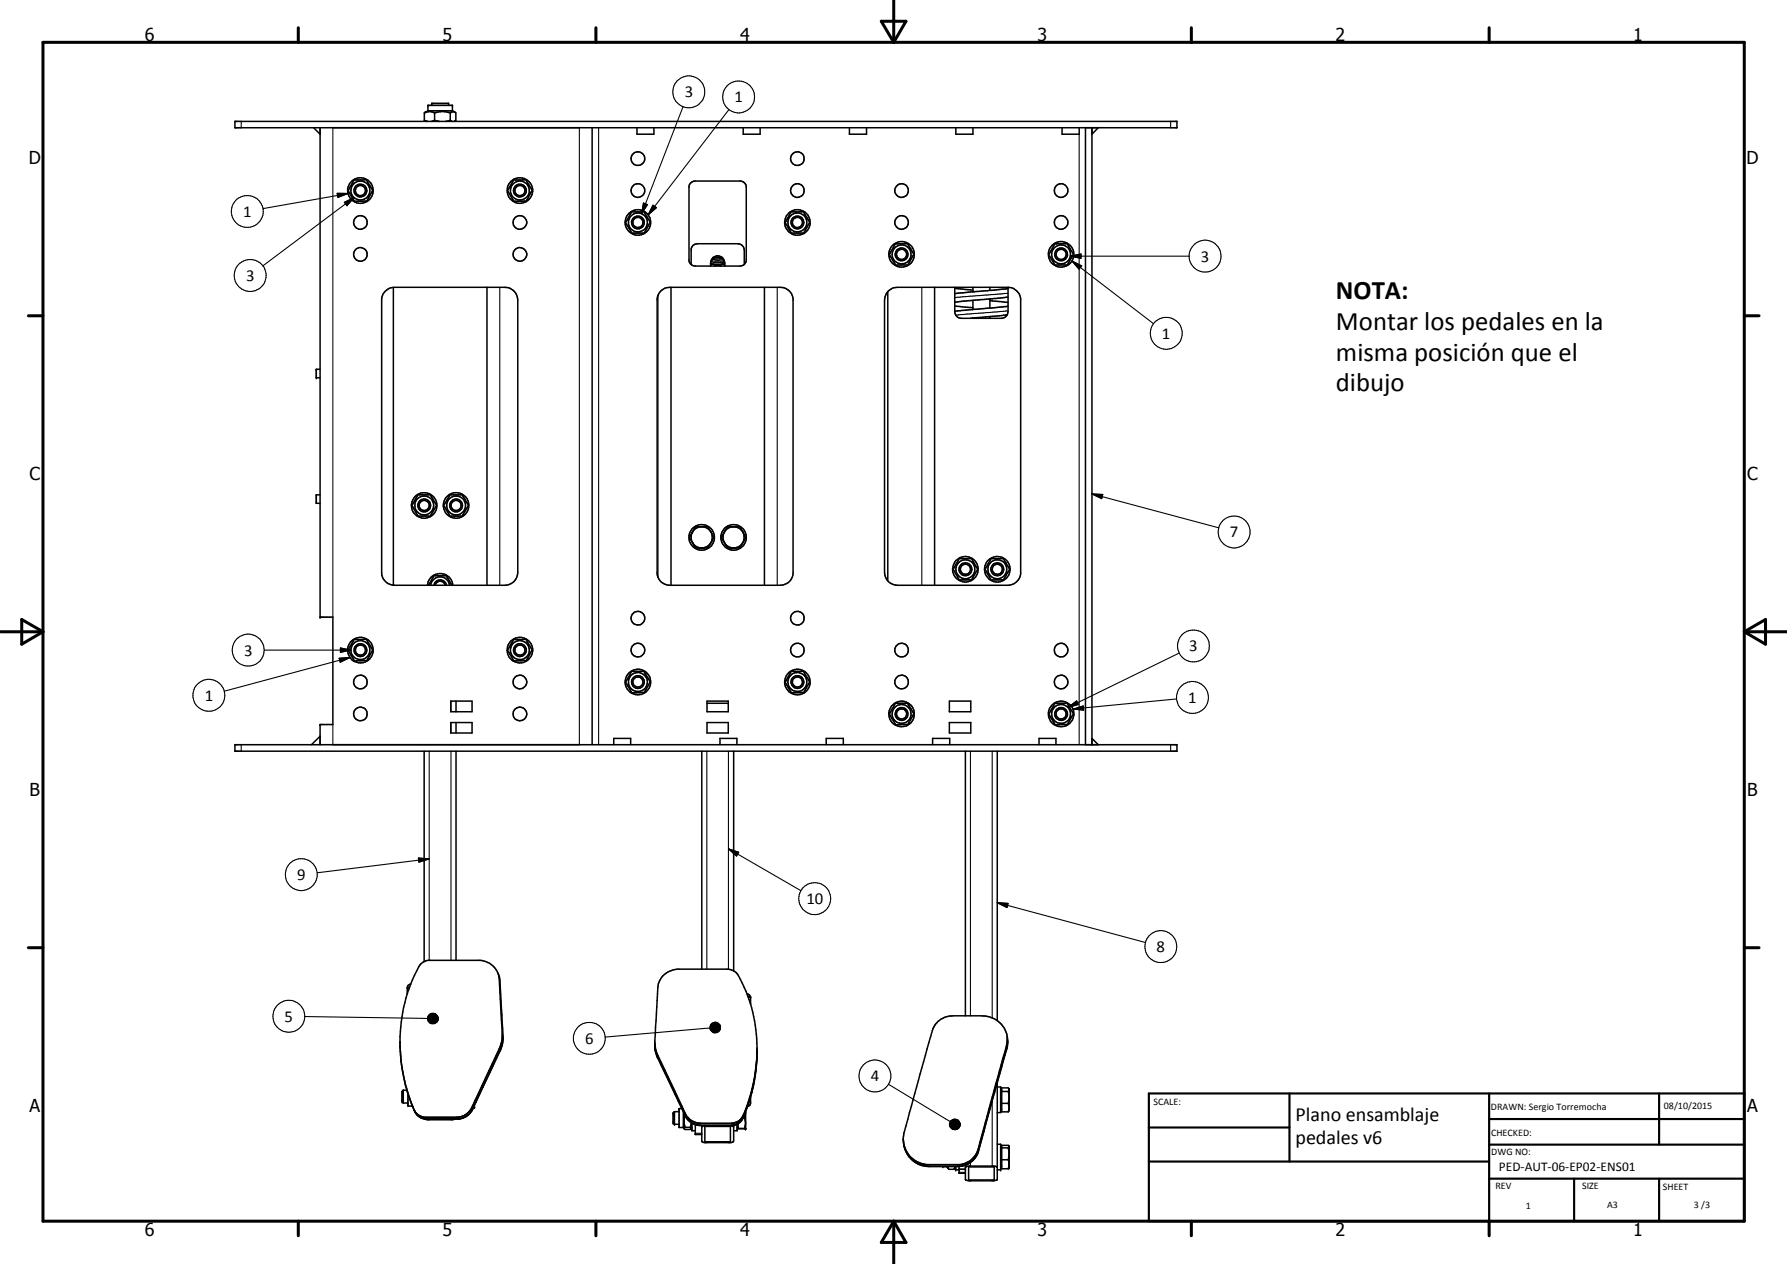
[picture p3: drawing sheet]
<svg xmlns="http://www.w3.org/2000/svg" width="420mm" height="297mm" viewBox="0 0 420 297" stroke-linecap="round" stroke-linejoin="round" font-family="sans-serif">
<g fill="none" stroke="#000" stroke-width=".35">
<path d="M55.2 28.5h221.5v1.5h-221.5zM73.7 30l1.6 1.5M75.3 30v115h3v25.3h-3v4.7M99.8 26.5v1.8M99.8 26.5a2.32 2.32 0 0 1 2.4 0M99.8 28.3l.7 .2M99.8 28.3l.3 .2M100.6 26v-1.2h5.8v1.2M100.6 26h5.8M100.6 26l-.8 .5M101.5 24.8v-.5h4v.5M102.2 26.5a5.2 5.2 0 0 1 3.7 0"/>
<path d="M102.2 28.3l1.1 .2M102.2 28.3l-.7 .2M102.2 26.5v1.8M105.9 26.5a.8 .8 0 0 1 1.3 0v1.8l-.4 .2M105.9 28.3l.4 .2M105.9 28.3l-1.1 .2M105.9 26.5v1.8M106.4 26l.6 .3M107 28.4l-.2 .1M139.2 30v145M149.8 30v1.5h3.9v-1.5M174.7 30v1.5h4v-1.5"/>
<path d="M199.7 30v1.5h4v-1.5M224.7 30v1.5h4.1v-1.5M249.7 30v1.5h4v-1.5M255.2 30v145M256.7 30v145M258.2 30l-1.5 1.5M83.3 42.3h2.1a.73 .73 0 0 1 .7 0 .73 .73 0 0 1 .4 .6l1.1 1.8-1.4 2.5-2.9 .1-1.4-2.5zM120.7 42.3l2.9-.1 .3 .4 1.2 2.1-1.4 2.5-2.8 .1-.5-.6-1.1-1.9zM148.5 49.8l2.9-.1 1.1 1.9a.78 .78 0 0 1 0 1.3l-1 1.8-2.9 .1-1.5-2.5zM162.4 43l.8-.5h11.1l.9 .7 .3 .5-.1 17.9a1.49 1.49 0 0 1-1.4 .9h-10.8a1.45 1.45 0 0 1-1.2-1.2v-17.6zM186 49.8l2.9-.1 .7 1.3 .8 1.2-1.4 2.5-2.9 .1-.8-1.2-.7-1.3zM210.5 57.3h2.9l.8 1.2 .7 1.2-1.4 2.6h-2.9l-.8-1.2-.7-1.3z"/>
<path d="M248 57.3h2.9l.2 .3 1.3 2.1-1.4 2.6h-2.9l-1.1-1.8-.4-.7zM90.6 68.4l.3-.2a2.63 2.63 0 0 1 1.8-.7h26a3 3 0 0 1 3 3v64a3 3 0 0 1-3 3h-26a3.1 3.1 0 0 1-3-2.6v-64.8l.4-1.1zM92.5 67.6v69.9M114.5 67.5v70M155.4 68.4a2.79 2.79 0 0 1 2.1-.9h26a3 3 0 0 1 3 2.6v64.8a3 3 0 0 1-3 2.6h-26a3 3 0 0 1-3-2.6v-64.8l.4-1.1zM157.8 67.5v70M162.5 62.1v-3.6l.4-.8 .5-.3 .6-.1h9.5a1.52 1.52 0 0 1 1.5 1.5v3.3M167 62.5l.3-.4h2.9l.3 .4M167.1 62.4a1.71 1.71 0 0 1 1-2.1 1.71 1.71 0 0 1 2.2 .9l.1 1.2M167.2 62h-.1M167.5 61l-.3 .5-.1 .6M167.5 61a1.62 1.62 0 0 1 2.8 .5"/>
<path d="M167.9 62.5l.7-.1 1 .1M169.3 61.6l1.1 .5M169.3 61.6h-1.1l-1.1 .5M169.7 60.8l-2.2 .2M170.3 61.5l-.9 .1M170.3 61.5l.1 .6M179.7 67.5v70M208.7 68.5v68M208.9 68.4a2.79 2.79 0 0 1 2.1-.9h26a3.1 3.1 0 0 1 3 2.6v64.8a3.1 3.1 0 0 1-3 2.6h-26a3 3 0 0 1-3-3v-64l.2-1.1zM219.7 67.5v70M224.5 67.5v5.8a1.6 1.6 0 0 0 1.5 1.5h9.5a1.6 1.6 0 0 0 1.5-1.5v-5.8M224.5 71.9l4.3 .4"/>
<path d="M224.5 67.7l4.3 .5M228.8 67.5v1.1M228.8 70.6v2.1M228.8 74.7v.1M228.8 74.7l-.6 .1M232.7 67.5v.7M232.7 70.2v2.2M232.7 74.4v.4M232.7 70.7l4.3 .4M236.8 74l-8 .7M237 69.8l-12.5 1.2M237 72l-12.5 1.2"/>
<path d="M237 67.8l-12.5 1.2M75.3 86.8h-.9v2h.9M75.3 116.3h-.9v2h.9M98.3 116.3h2.9l.6 .9 .8 1.6-1.4 2.5h-2.9l-.2-.4-1.3-2.1zM105.8 116.3h2.9l1.2 2.1 .2 .4-1.4 2.5h-2.9l-1.5-2.5zM100.5 137.5a2.99 2.99 0 0 1 3-2.7 2.99 2.99 0 0 1 3 2.7M100.7 137.5l1.4-2.2h2.8l1.3 2.2M101.3 137.5a2.21 2.21 0 0 1 2.2-1.9 2.21 2.21 0 0 1 2.2 1.9M102 137.5a1.5 1.5 0 0 1 1.5-1.2 1.5 1.5 0 0 1 1.5 1.2M102.3 137.5a1.21 1.21 0 0 1 1.2-.9 1.21 1.21 0 0 1 1.2 .9M162.6 125.3l-.1 1.2 .3 1M162.6 125.3l-.5 1 .7 1.2"/>
<path d="M162.8 127.5l.7 1.3h2.9l.8-1.3M162.8 127.5l.8 .9 1 .4M163 124.7a2.55 2.55 0 0 1 4 0M163 124.7l.5-.9h2.9l.6 .9M163 124.7l-.4 .6M167 124.7l.3 .6M167.2 127.5l-.8 .9-1 .4M167.3 125.3l.6 1-.7 1.2M167.3 127.3l-.1 .2M167.3 125.3l.2 .8-.2 1.1M170.3 125l.7-1.2h2.9l.8 1.2M170.3 125l-.7 1.3 .9 1.5"/>
<path d="M170.3 125a2.92 2.92 0 0 0 .5 3.4l.2 .4h2.9l.8-1.3M170.5 124.7a2.55 2.55 0 0 1 4.2 .3M170.5 127.8l.6 .6 1 .4M174.7 125l.1 .3M174.7 127.5l-.8 .9-1 .4M174.8 125.3l.6 1-.7 1.2M174.8 127.3l-.1 .2M174.8 125.3l.2 .8-.2 1.1M225.5 131.3h2.9l1.1 1.8a.72 .72 0 0 1 0 1.3l-1.1 1.9h-2.9l-1.4-2.5zM233 131.3h2.9l1.1 1.8a.72 .72 0 0 1 0 1.3l-1.1 1.9h-2.9l-1.4-2.5zM83.3 150.3h2.1a.73 .73 0 0 1 .7-.1 .73 .73 0 0 1 .4 .7l1.1 1.8-.3 .7-1.1 1.8-2.1 .1a.73 .73 0 0 1-.8 0 .73 .73 0 0 1-.3-.7l-1.1-1.8zM120.7 150.3l2.9-.1 .3 .4 1.2 2.1-1.4 2.5-2.8 .1-.5-.7-1.1-1.8z"/>
<path d="M148.5 157.8l2.9-.1 1.3 2.2 .2 .3-1.4 2.5-2.9 .1-1-1.5-.5-1zM186 157.8l2.9-.1 .9 1.6 .6 .9-1.4 2.5-2.9 .1-.8-1.2-.7-1.3zM55.2 175h221.5v1.5h-221.5zM75.3 173l-2.1 2M99.7 176.5v49.5M106 164.8h5v2.5h-5zM106 169.8h5v2.5h-5zM107.2 164.8v2.5M107.2 169.8v2.5M107.2 176.5v49.2M144.3 175v-1.5h4v1.5M165 176.5v51.3"/>
<path d="M166.2 164.8h5v2.5h-5zM166.2 169.8h5v2.5h-5zM166.2 165.3h5M169.3 175v-1.5h4v1.5M172.5 176.5v51.6M194.3 175v-1.5h4v1.5M210.5 165.3h2.9l.8 1.2 .7 1.2-1.4 2.5-2.9 .1-.8-1.2-.7-1.3zM219.3 175v-1.5h4v1.5M223.2 164.8h5v2.5h-5zM223.2 169.8h5v2.5h-5zM227 176.5v62.2M234.5 176.5v63.4"/>
<path d="M244.3 175v-1.5h4v1.5M248 165.3h2.9l1.1 1.7 .4 .7-1.4 2.5-2.9 .1-.4-.6-1.1-1.9zM256.7 173.5l1.5 1.5M95.7 232.2v1.4M96.3 232l-.6 .2M96.6 231.3h-.3a.87 .87 0 0 0-.6 .9M117.1 228.7a6.6 6.6 0 0 1 .5 3.4l.7 11.2-.1 1.6M175.6 233.6l.6 .2 .3 .4v1.9M175.8 234.2l.7 .2M175.8 234.2h.1M94.1 245.9l.2 3.6a39.6 39.6 0 0 0 3 11.2M94.8 256.2v3"/>
<path d="M94.8 256.2l-.3 .3v2.4l.3 .3M94.8 259.2h1.1M94.8 256.2h.9M95.7 256.4l.1 .3M95.9 257v2.9h1M96.9 259.8v.1M96.9 259.9l.2 .2M96.9 259.8a38.2 38.2 0 0 1 2-33.2l.7-.6 1.1-.3h12.1a4.8 4.8 0 0 1 4.6 4.4l.5 9.6a12.4 12.4 0 0 1-.1 5.8l-6.9 14.7a3.9 3.9 0 0 1-3.3 2.4h-7.9l-1.1-.5-1-.8M96.9 259.8l.4 1M111.5 259.8v.4l-.2 .1M111.9 259l-.8 1.6M118.1 243.3v.2"/>
<path d="M118.2 244.9l-.6 1.9-6.5 13.8M118.2 244.9l-.5 1.9-5 10.4M118.3 243.9l-.1 1M154 245.1l.2 1.7 .4 1.1 6.6 13.9a4.1 4.1 0 0 0 3.3 2.1h7.7a2.83 2.83 0 0 0 2.5-1.8 40.4 40.4 0 0 0 3.3-13.7M154 245.7a6.6 6.6 0 0 0 .7 3l6.4 13.5M176.4 257.7l-1.7 5M176.5 257.8l-.9 2.6a7 7 0 0 1-1.9 3.5l-1.5 .5h-7.7l-2-.6M176.5 257.8v1.5l-.2 .4-.5 .3M176.7 256.8a36.9 36.9 0 0 0-3.6-28.2l-.7-.5-1.1-.3h-12.1a4.8 4.8 0 0 0-4.5 4.2l-.6 11a8.3 8.3 0 0 0 .5 5.4l6.6 13.9 .3 .5 1 1M176.7 256.8l-.3 .9M176.8 256.8l-.3 1M178 246.4v1.4"/>
<path d="M178 246.9l-.4 6-.8 3.9M234.5 254.4v22.8l-1 .3h-5.6l-.8-.2-.1-.1v-3.4M234.5 255.4h.8v6.1h-.8M235.3 256.3h.2M235.5 256.5h1.6M235.5 259.3h1.6M236.8 243.6l.1 1.5-.2 1.4-5.8 20.9M236.8 244.5l-.5 2.7-6.3 22.8-.5 1.1a4.9 4.9 0 0 1-3.9 2.6h-7.6a6 6 0 0 1-5.4-4.5M236.8 244.6v-1.4a6.3 6.3 0 0 0-2.4-3.4l-.6-.4a6 6 0 0 0-3-.7h-6.7a4.8 4.8 0 0 0-4.4 2.3l-.4 .9-.9 3.1-4.6 16.5-1.3 4.9-.1 1.7M236.9 244.9l-.1 1-6.7 24.6a5 5 0 0 1-4.9 3.7h-6.7a6.1 6.1 0 0 1-6.1-6.1M237.1 259.3l.2 .8M237.1 256.5l.2 1.1"/>
<path d="M237.2 255.8l.1 .1M237.3 255.9v5l-.2 .4M237.3 258.2l-.2 1.1M237.3 255.9l-.2-.2h-1.6v5.6h1.6M237.3 256.2l-.2 .3M97.3 260.7l1.1 1.6M97.3 260.8l.1 .1M97.4 260.9l.2 .4M97.4 260.9l.5 .9M98 261.9l.4 .4M98.4 262.3l1.5 .6h8.1M98.4 262.3l.5 .4 1.1 .3 8.3-.1"/>
<path d="M99.8 262.9l.6 .2h5.9l.8-.1M109.3 262.6l-1 .3M109.5 262.5l-.2 .1M109.7 262.3l-.4 .3M110.1 262l-.4 .3M110.9 261l-.6 .9M110.9 261l-1 1.2M111 260.9l-.1 .1M111.1 260.6l-.2 .4M111.1 260.6l-.1 .2M111.4 260.1l.1 .1M158.6 261.2v3"/>
<path d="M158.6 261.2l-.3 .3v2.4l.3 .3M158.6 264.2h1.1M158.6 261.2h1.1M160.3 260.5h-.6v4.5h1M160.7 261.4v3.6M160.7 265l.2 .3M161 262l.1 .2M161.1 264.9l-.2 .2 .2 .3h1.2l.2-.2-.2-.3M161.1 262.2l-.2 1.1 .2 1.6M161.1 262.2h.1M161.1 264.9h1.2M161.1 262.2a4.1 4.1 0 0 0 3.4 2.3h7.5a2.77 2.77 0 0 0 2.7-1.8"/>
<path d="M162.5 263.8l-.2 1.1M162.7 263.9v1.8h.8M162.7 265l-.2 .3M163.5 264.3v2.3h1.5M165.7 264.7h6v3.6h-6zM165.7 264.5l-.7 .3M171.7 264.5l.8 .3M172.5 264.5v3.6l-.1 .3-.6 .1h-6.1l-.6-.1-.1-.2v-3.7M173.3 264.2v1.5h-.8M173.3 264.9h.3M173.6 264.1v1.2l1.6-.1M173.6 265.2h1.6"/>
<path d="M174.7 262.6h.4M175.1 262.6l.2 1M175.3 261.3l-.1 3.9M175.3 264.2l-.2 1M175.3 261.7l-.2 .9M212.4 267.8v.4M212.4 268.2a6.2 6.2 0 0 0 6.1 5.9h7.1a5 5 0 0 0 4.5-3.8l.4-1.5M222.7 274.2l.3 .4M222.8 274.2l.2 .4M223 274.6l.1 .2h1.2l.1-.2M224.4 274.6l.3-.4v.7h.8M224.5 274.2l-.1 .4"/>
<path d="M225.5 274.8h1.5M225.5 274.2v1.5h1.5M227.7 274.2h6.1v3.1h-6.1zM234.5 274.3l-1-.3h-5.6l-.5 .1-.4 .3M234.5 268.9h.8v6h-.8M235.3 274.1h.2M235.3 260.6h.2M235.3 269.7h1.8M235.5 269.2h1.6l.2 .2v5l-.2 .3h-1.6zM235.5 272.5h1.6M237.1 269.7l.2 1.1M237.1 272.5l.2 .8"/>
<path d="M237.3 260.5l-.2 .8M237.3 269.5l-.2 .2M237.3 271.5l-.2 1M237.3 273.9l-.2 .8"/>
<circle cx="150" cy="37.3" r="1.61"/>
<circle cx="187.5" cy="37.3" r="1.59"/>
<circle cx="84.7" cy="44.8" r="2.23"/>
<circle cx="84.7" cy="52.3" r="1.59"/>
<circle cx="84.7" cy="59.8" r="1.59"/>
<circle cx="84.7" cy="44.8" r="3"/>
<circle cx="84.7" cy="44.8" r="1.2"/>
<circle cx="84.8" cy="44.8" r="1.5"/>
<circle cx="122.2" cy="44.8" r="3"/>
<circle cx="122.2" cy="44.8" r="1.19"/>
<circle cx="122.2" cy="44.8" r="2.23"/>
<circle cx="122.3" cy="52.3" r="1.61"/>
<circle cx="122.3" cy="44.8" r="1.51"/>
<circle cx="122.3" cy="59.8" r="1.6"/>
<circle cx="150" cy="52.3" r="2.22"/>
<circle cx="150" cy="52.3" r="1.21"/>
<circle cx="150" cy="52.3" r="1.5"/>
<circle cx="150" cy="44.8" r="1.61"/>
<circle cx="150" cy="52.3" r="3"/>
<circle cx="187.5" cy="52.3" r="1.5"/>
<circle cx="187.5" cy="52.3" r="2.23"/>
<circle cx="187.5" cy="44.8" r="1.61"/>
<circle cx="187.5" cy="52.3" r="1.18"/>
<circle cx="187.5" cy="52.3" r="3"/>
<circle cx="212" cy="59.8" r="3"/>
<circle cx="212" cy="44.8" r="1.61"/>
<circle cx="212" cy="52.3" r="1.61"/>
<circle cx="212" cy="59.8" r="1.52"/>
<circle cx="212" cy="59.8" r="1.21"/>
<circle cx="212" cy="59.8" r="2.22"/>
<circle cx="249.5" cy="44.8" r="1.61"/>
<circle cx="249.5" cy="59.8" r="3"/>
<circle cx="249.5" cy="52.3" r="1.6"/>
<circle cx="249.5" cy="59.8" r="2.21"/>
<circle cx="249.5" cy="59.8" r="1.49"/>
<circle cx="249.5" cy="59.8" r="1.2"/>
<circle cx="99.7" cy="118.8" r="3"/>
<circle cx="99.7" cy="118.8" r="1.5"/>
<circle cx="99.7" cy="118.8" r="2.21"/>
<circle cx="99.7" cy="118.8" r="1.2"/>
<circle cx="107.2" cy="118.8" r="2.21"/>
<circle cx="107.2" cy="118.8" r="1.51"/>
<circle cx="107.2" cy="118.8" r="3"/>
<circle cx="107.2" cy="118.8" r="1.2"/>
<circle cx="165" cy="126.3" r="3"/>
<circle cx="172.5" cy="126.3" r="3"/>
<circle cx="227" cy="133.8" r="3"/>
<circle cx="227" cy="133.8" r="1.51"/>
<circle cx="227" cy="133.8" r="2.22"/>
<circle cx="227" cy="133.8" r="1.19"/>
<circle cx="234.5" cy="133.8" r="1.51"/>
<circle cx="234.5" cy="133.8" r="2.99"/>
<circle cx="234.5" cy="133.8" r="1.18"/>
<circle cx="234.5" cy="133.8" r="2.22"/>
<circle cx="84.7" cy="152.8" r="1.51"/>
<circle cx="84.7" cy="152.8" r="3"/>
<circle cx="84.7" cy="152.8" r="1.19"/>
<circle cx="84.7" cy="152.8" r="2.23"/>
<circle cx="122.2" cy="152.8" r="2.24"/>
<circle cx="122.2" cy="152.8" r="1.2"/>
<circle cx="122.2" cy="152.8" r="3"/>
<circle cx="122.3" cy="152.8" r="1.51"/>
<circle cx="150" cy="152.8" r="1.62"/>
<circle cx="150" cy="145.3" r="1.6"/>
<circle cx="187.5" cy="152.8" r="1.6"/>
<circle cx="187.5" cy="145.3" r="1.61"/>
<circle cx="212" cy="152.8" r="1.62"/>
<circle cx="249.5" cy="152.8" r="1.61"/>
<circle cx="84.7" cy="160.3" r="1.61"/>
<circle cx="84.7" cy="167.8" r="1.59"/>
<circle cx="122.2" cy="160.3" r="1.61"/>
<circle cx="122.3" cy="167.8" r="1.6"/>
<circle cx="150" cy="160.3" r="2.23"/>
<circle cx="150" cy="160.3" r="3"/>
<circle cx="150" cy="160.3" r="1.5"/>
<circle cx="150" cy="160.3" r="1.2"/>
<circle cx="187.5" cy="160.3" r="1.2"/>
<circle cx="187.5" cy="160.3" r="2.23"/>
<circle cx="187.5" cy="160.3" r="1.52"/>
<circle cx="187.5" cy="160.3" r="3"/>
<circle cx="212" cy="167.8" r="1.19"/>
<circle cx="212" cy="167.8" r="2.22"/>
<circle cx="212" cy="160.3" r="1.61"/>
<circle cx="212" cy="167.8" r="3"/>
<circle cx="212" cy="167.8" r="1.51"/>
<circle cx="249.5" cy="167.8" r="2.22"/>
<circle cx="249.5" cy="160.3" r="1.6"/>
<circle cx="249.5" cy="167.8" r="3"/>
<circle cx="249.5" cy="167.8" r="1.2"/>
<circle cx="249.5" cy="167.8" r="1.52"/>
</g>
<g fill="#000">
<circle cx="100.6" cy="26" r=".18"/>
<circle cx="100.6" cy="24.8" r=".18"/>
<circle cx="101.5" cy="24.3" r=".18"/>
<circle cx="106.4" cy="26" r=".18"/>
<circle cx="106.4" cy="24.8" r=".18"/>
<circle cx="74.4" cy="88.8" r=".18"/>
<circle cx="74.4" cy="86.8" r=".18"/>
<circle cx="75.3" cy="145" r=".18"/>
<circle cx="75.3" cy="170.3" r=".18"/>
<circle cx="94.5" cy="258.9" r=".18"/>
<circle cx="94.8" cy="256.2" r=".18"/>
<circle cx="111.5" cy="260.2" r=".18"/>
<circle cx="158.3" cy="261.5" r=".18"/>
<circle cx="158.3" cy="263.9" r=".18"/>
<circle cx="158.6" cy="261.2" r=".18"/>
<circle cx="158.6" cy="264.2" r=".18"/>
<circle cx="159.7" cy="260.5" r=".18"/>
<circle cx="175.3" cy="265.2" r=".18"/>
<circle cx="221.7" cy="274.2" r=".18"/>
<circle cx="222.7" cy="274.2" r=".18"/>
<circle cx="224.7" cy="274.9" r=".18"/>
<circle cx="225.5" cy="274.8" r=".18"/>
<circle cx="227" cy="274.8" r=".18"/>
<circle cx="235.3" cy="274.9" r=".18"/>
<circle cx="237.3" cy="274.4" r=".18"/>
<circle cx="237.3" cy="269.5" r=".18"/>
</g>
<g fill="none" stroke="#000" stroke-width=".25">
<path d="M56.7 28.5v1.5M78.3 30v115M136.2 30v145M140.7 30v145M160.6 25.1l-9.7 25.1M171.4 25.7l-19 24.8M253.7 31.5v143.5M275.2 28.5v1.5M79.3 45.4l2.5 .1-2.4 .9zM81 47.5l2.3-1.1-1.7 1.9zM81.8 45.5l-20 3.5M83.3 46.4l-21.5 16.1"/>
<path d="M151.3 47.7l.9 .4-1.3 2.1zM153.5 48.2l.8 .6-1.9 1.7zM117.5 67.5v70M154.7 69.3v66.4M170 61.1l-2.8 .3M182.7 67.5v70M216.7 67.5v70M237 73.1l-12.3 .9M237 68.9l-12.5 1M251.7 60.2l2.5-.5v1zM251.7 60.2h27.9M252 61.3l2.3 1.2-.6 .7z"/>
<path d="M252 61.3l19.2 14.8M256.7 116.1l2.6 .1-.3 1zM256.7 116.1l29.8 7.9M62.1 152.8h20.4M79.7 154.7l2.6-.2-2.3 1.1zM80 152.3l2.5 .5-2.5 .5zM82.3 154.5l-29.6 7.9M277.3 153.5l-24.9 12.1M56.7 175v1.5M78.3 170.3v4.7M100.9 176.5v49.2M106 164.8v2.5"/>
<path d="M106 169.8v2.5M106 176.5v49.2M166.2 176.5v51.3M171.3 176.5v51.3M228.2 176.5v62.2M233.3 176.5v62.7M251.1 166.2l2-1.5 .5 .9zM252.3 166.6l2.4-.7 .1 1zM252.3 165.7l-1.2 .5M252.3 165.9l-1.2 .3M253.1 166.4l1.6-.5 .1 1-2.3-.2M253.5 165.5l-.4-.8-2 1.5"/>
<path d="M275.2 175v1.5M276.6 164.3l-23.9 2.3M171.3 199.5l2.4 .8-.5 .9zM171.3 199.5l17 9.8M98.4 201.6l2.5 .2-2.4 .8zM100.9 201.8l-26.3 3.3M234.5 212.1l2.5 .2-.2 1zM234.5 212.1l34.8 9.4M71.7 238.9l28.8 .5M100.5 239.2l2.5 .2-2.5 .1zM100.5 239.5l2.5-.1-2.4 .3zM100.6 238.9l2.4 .5-2.5-.2z"/>
<path d="M100.6 239.7l2.4-.3-2.3 .6zM100.7 240l2.3-.6-2.1 .8zM100.7 238.7l.2-.2 2.1 .9zM100.7 238.7l2.3 .7-2.4-.5zM100.9 238.5l.2-.2 1.9 1.1zM101.1 238.3l.2-.1 1.7 1.2zM101.3 238.2l.3-.1 1.4 1.3zM101.6 238.1h.2l1.2 1.3zM101.8 238.1l.3 .1 .9 1.2zM102.1 238.2l.3 .1 .6 1.1zM102.4 238.3l.6 1.1zM102.6 238.4l.4 1z"/>
<path d="M102.8 238.6l.2 .8zM102.9 238.8l.1 .6zM103 239.4l-.9 1.2zM103 239.4l-.4 .9-.3 .2zM103 239.4l-.4 .9zM103 239.4l-.2 .8zM103 239.4l-.1 .5zM103 239.4v.2zM100.9 240.2l2.1-.8-2 1zM101 240.4l2-1-1.7 1.1zM101.3 240.5l1.7-1.1-1.5 1.2zM101.5 240.6l1.5-1.2-1.2 1.2z"/>
<path d="M101.8 240.6l1.2-1.2-.9 1.2zM117.4 246.5v.1M117.4 246.6l-6.5 13.7M117.5 246.8v.2M118.1 243.5l-.3 1.9-.4 1.2M154 245.3l.2 1.8 .5 1.2M154.7 248v.3M154.7 248.5v.2M154.7 248.3l6.4 13.4M166.9 241.4l2.5-.1-2.5 .4zM166.9 241.7l2.5-.4-2.4 .7zM166.9 241.6l-24.6 2.1"/>
<path d="M166.9 241.3h2.5M167 241.2l2.4 .1-2.5 .1zM167 242l2.4-.7-2.2 .9zM167 240.9l2.4 .4-2.4-.1zM167.2 240.7l.2-.2 2 .8zM167.2 240.7l2.2 .6-2.4-.4zM167.2 242.2l2.2-.9-2.1 1.1zM167.3 242.4l2.1-1.1-1.9 1.3zM167.4 240.5l.2-.1 1.8 .9zM167.5 242.6l1.9-1.3-1.6 1.4zM167.6 240.4l.2-.1 1.6 1zM167.8 242.7l1.6-1.4-1.3 1.4z"/>
<path d="M167.8 240.3l.3-.1 1.3 1.1zM168.1 240.2h.3l1 1.1zM168.4 240.2l.2 .1 .8 1zM168.6 240.3l.8 1zM168.9 240.5l.5 .8zM169.1 240.7l.3 .6zM169.2 240.8l.2 .5zM169.4 241.3l-1.1 1.4h-.2zM169.4 241.3l-.8 1.4h-.3zM169.4 241.3l-.8 1.4zM169.4 241.3l-.6 1.2zM169.4 241.3l-.4 1.1z"/>
<path d="M169.4 241.3l-.2 .8zM169.4 241.3l-.1 .6zM169.4 241.3v.3zM178 246.8l-.2 3.5-.5 3.6a38.9 38.9 0 0 1-2.6 8.4M208.9 254.8l14.5 8.8M233.3 258.7v15.3M236.6 245.7v.4M236.6 246.1l-6.6 23.9M236.7 246.2v.3M236.8 244.6l-.2 1.5M97.3 260.7v.1M97.5 261.1h.1"/>
<path d="M97.5 261.1v.1M100.1 262.6h.1M100.3 262.9v.1M107.3 262.6h.1M107.5 262.9v.1M110.9 260.2v.1M110.9 260.3a4 4 0 0 1-3 2.3h-8.2a2.92 2.92 0 0 1-2.2-1.5M111.1 260.6h.1M161.1 261.6v.1M161.1 262.1v.1M161.1 261.7a4.1 4.1 0 0 0 3.4 2.3h7.9a3.1 3.1 0 0 0 2.3-1.7M163.5 266.3h1.5"/>
<path d="M164.7 263.9v.1M164.7 264.4v.1M172 263.9v.1M172 264.4v.1M174.7 262.1v.2M174.7 262.6v.1M212.6 269.3h.1M212.6 269.3a6 6 0 0 0 5.8 4.4M218.4 273.7h.1M218.5 274.1v.1M223.2 264.2l2.4 .7-2.3-.4zM223.3 264.5l2.3 .4-2.3-.1z"/>
<path d="M223.3 263.9l2.3 1-2.4-.7zM223.3 263.7l2.3 1.2-2.3-1zM223.3 264.8l2.3 .1-2.1 .1zM223.5 263.4l.2-.1 1.9 1.6zM223.5 263.4l2.1 1.5-2.3-1.2zM223.5 265l2.1-.1-1.9 .3zM223.7 263.3l.2-.2 1.7 1.8zM223.7 265.2l1.9-.3-1.7 .4zM223.9 265.3l1.7-.4-1.5 .5zM223.9 263.1l.3-.1 1.4 1.9zM224.1 265.4l1.5-.5-1.2 .6zM224.2 263h.2l1.2 1.9z"/>
<path d="M224.4 263h.3l.9 1.9zM224.4 265.5l1.2-.6zM224.7 263l.2 .1 .7 1.8zM224.7 265.5l.9-.6zM224.9 263.1l.3 .1 .4 1.7zM224.9 265.4l.7-.5zM225.2 263.2l.2 .2 .2 1.5zM225.2 265.3l.4-.4zM225.2 273.7h.1M225.2 274.1v.1M225.4 263.4l.2 .2v1.3zM225.5 274.7h1.5"/>
<path d="M225.5 275.5h1.5M225.6 263.6v1.3zM225.6 264.9l-.2 .2zM225.7 263.8l-.1 1.1zM225.7 264.4l-.1 .5zM225.8 264.1l-.2 .8zM228.2 273.2v.8M230 270h.1M230 270a5.1 5.1 0 0 1-4.5 3.7h-7.1M230.1 270.3v.2"/>
<circle cx="162" cy="21.6" r="3.8"/>
<circle cx="173.7" cy="22.8" r="3.8"/>
<circle cx="58.1" cy="49.7" r="3.8"/>
<circle cx="58.8" cy="64.7" r="3.8"/>
<circle cx="274.2" cy="78.3" r="3.7"/>
<circle cx="283.3" cy="60.2" r="3.7"/>
<circle cx="290.2" cy="125" r="3.7"/>
<circle cx="58.4" cy="152.8" r="3.8"/>
<circle cx="280.6" cy="151.8" r="3.8"/>
<circle cx="49.1" cy="163.4" r="3.7"/>
<circle cx="280.4" cy="163.9" r="3.8"/>
<circle cx="70.9" cy="205.5" r="3.8"/>
<circle cx="191.6" cy="211.2" r="3.8"/>
<circle cx="67.9" cy="238.8" r="3.7"/>
<circle cx="272.9" cy="222.5" r="3.7"/>
<circle cx="138.6" cy="244" r="3.7"/>
<circle cx="205.7" cy="252.9" r="3.8"/>
</g>
<g fill="none" stroke="#000" stroke-width=".71">
<path d="M10.1 9.9h400v277.1h-400zM70.1 6.5v3.4M140.1 6.5v3.4M207.2 5h5.8l-2.9 4.9zM210.1 0v9.9M280.1 6.5v3.4M350.1 6.5v3.4M6.7 74.2h3.4M410.1 74.2h3.5M.1 148.5h10M5.1 145.6l5 2.9-5 2.9zM410.1 148.5h10"/>
<path d="M410.1 148.5l5-2.9v5.8zM6.7 222.7h3.4M410.1 222.7h3.5M70.1 287v3.4M140.1 287v3.4M210.1 287v10M210.1 287l2.9 5h-5.8zM280.1 287v3.4M350.1 287v3.4"/>
</g>
<path d="M270.1 257h140v30h-140zM303.2 257v16M350.1 257v30M390.1 257v12M270.1 265h33.1M270.1 273h80M350.1 277h60M350.1 269h60M350.1 263h60M370.1 277v10M390.1 277v10" fill="none" stroke="#000" stroke-width=".51"/>
<g fill="#000">
<path d="M79.3 45.4l2.5 .1-2.4 .9zM81 47.5l2.3-1.1-1.7 1.9zM151.3 47.7l.9 .4-1.3 2.1zM153.5 48.2l.8 .6-1.9 1.7zM251.7 60.2l2.5-.5v1zM252 61.3l2.3 1.2-.6 .7zM256.7 116.1l2.6 .1-.3 1zM79.7 154.7l2.6-.2-2.3 1.1zM80 152.3l2.5 .5-2.5 .5zM251.1 166.2l2-1.5 .5 .9zM252.3 166.6l2.4-.7 .1 1zM98.4 201.6l2.5 .2-2.4 .8z"/>
<path d="M171.3 199.5l2.4 .8-.5 .9zM234.5 212.1l2.5 .2-.2 1zM102.9 238.8l.1 .6zM102.8 238.6l.2 .8zM102.6 238.4l.4 1zM102.4 238.3l.6 1.1zM102.1 238.2l.3 .1 .6 1.1zM101.8 238.1l.3 .1 .9 1.2zM101.6 238.1h.2l1.2 1.3zM101.3 238.2l.3-.1 1.4 1.3zM101.1 238.3l.2-.1 1.7 1.2zM100.9 238.5l.2-.2 1.9 1.1z"/>
<path d="M100.7 238.7l.2-.2 2.1 .9zM100.7 238.7l2.3 .7-2.4-.5zM100.6 238.9l2.4 .5-2.5-.2zM100.6 239.7l2.4-.3-2.3 .6zM100.7 240l2.3-.6-2.1 .8zM100.9 240.2l2.1-.8-2 1zM101 240.4l2-1-1.7 1.1zM101.3 240.5l1.7-1.1-1.5 1.2zM101.5 240.6l1.5-1.2-1.2 1.2zM101.8 240.6l1.2-1.2-.9 1.2zM103 239.4l-.9 1.2zM103 239.4l-.4 .9-.3 .2z"/>
<path d="M103 239.4l-.4 .9zM103 239.4l-.2 .8zM103 239.4l-.1 .5zM103 239.4v.2zM169.2 240.8l.2 .5zM169.1 240.7l.3 .6zM168.9 240.5l.5 .8zM168.6 240.3l.8 1zM168.4 240.2l.2 .1 .8 1zM168.1 240.2h.3l1 1.1zM167.8 240.3l.3-.1 1.3 1.1zM167.6 240.4l.2-.1 1.6 1z"/>
<path d="M167.4 240.5l.2-.1 1.8 .9zM167.2 240.7l.2-.2 2 .8zM167.2 240.7l2.2 .6-2.4-.4zM166.9 241.7l2.5-.4-2.4 .7zM167 242l2.4-.7-2.2 .9zM167.2 242.2l2.2-.9-2.1 1.1zM167.3 242.4l2.1-1.1-1.9 1.3zM167.5 242.6l1.9-1.3-1.6 1.4zM167.8 242.7l1.6-1.4-1.3 1.4zM169.4 241.3l-1.1 1.4h-.2zM169.4 241.3l-.8 1.4h-.3zM169.4 241.3l-.8 1.4z"/>
<path d="M169.4 241.3l-.6 1.2zM169.4 241.3l-.4 1.1zM169.4 241.3l-.2 .8zM169.4 241.3l-.1 .6zM169.4 241.3v.3zM225.7 264.4l-.1 .5zM225.8 264.1l-.2 .8zM225.7 263.8l-.1 1.1zM225.6 263.6v1.3zM225.4 263.4l.2 .2v1.3zM225.2 263.2l.2 .2 .2 1.5zM224.9 263.1l.3 .1 .4 1.7z"/>
<path d="M224.7 263l.2 .1 .7 1.8zM224.4 263h.3l.9 1.9zM224.2 263h.2l1.2 1.9zM223.9 263.1l.3-.1 1.4 1.9zM223.7 263.3l.2-.2 1.7 1.8zM223.5 263.4l.2-.1 1.9 1.6zM223.5 263.4l2.1 1.5-2.3-1.2zM223.3 263.7l2.3 1.2-2.3-1zM223.3 263.9l2.3 1-2.4-.7zM223.2 264.2l2.4 .7-2.3-.4zM223.7 265.2l1.9-.3-1.7 .4zM223.9 265.3l1.7-.4-1.5 .5z"/>
<path d="M224.1 265.4l1.5-.5-1.2 .6zM224.4 265.5l1.2-.6zM224.7 265.5l.9-.6zM224.9 265.4l.7-.5zM225.2 265.3l.4-.4zM225.6 264.9l-.2 .2z"/>
</g>
<path d="M100.5 239.3h2.5M223.5 265h2.1" fill="none" stroke="#000" stroke-width=".3"/>
<path d="M100.5 239.6h2.5" fill="none" stroke="#000" stroke-width=".34"/>
<path d="M167 241.1h2.4" fill="none" stroke="#000" stroke-width=".42"/>
<path d="M166.9 241.5h2.5M223.3 264.7h2.3" fill="none" stroke="#000" stroke-width=".38"/>
<path d="M223.3 264.9h2.3" fill="none" stroke="#000" stroke-width=".24"/>
<g font-size="6.3">
<text x="314.1" y="70.4">NOTA:</text>
<text x="314.1" y="77.6">Montar los pedales en la</text>
<text x="314.1" y="84.8">misma posición que el</text>
<text x="314.1" y="91.9">dibujo</text>
</g>
<g font-size="4.7">
<text x="304.6" y="263.5">Plano ensamblaje</text>
<text x="304.6" y="268.9">pedales v6</text>
</g>
<g font-size="4.2">
<text x="34" y="9.6">6</text>
<text x="104" y="9.6">5</text>
<text x="174" y="9.6">4</text>
<text x="244" y="9.6">3</text>
<text x="314" y="9.6">2</text>
<text x="384" y="9.6">1</text>
<text x="6.8" y="38.7">D</text>
<text x="410.6" y="38.7">D</text>
<text x="7" y="112.9">C</text>
<text x="410.8" y="112.9">C</text>
<text x="7" y="187.1">B</text>
<text x="410.8" y="187.1">B</text>
<text x="7" y="261.4">A</text>
<text x="410.8" y="261.4">A</text>
<text x="34" y="290.4">6</text>
<text x="104" y="290.4">5</text>
<text x="174" y="290.4">4</text>
<text x="244" y="290.4">3</text>
<text x="314" y="290.4">2</text>
<text x="384" y="290.4">1</text>
</g>
<g font-size="3.9">
<text x="161" y="22.9">3</text>
<text x="172.7" y="24">1</text>
<text x="57.2" y="51">1</text>
<text x="57.9" y="66">3</text>
<text x="282.4" y="61.5">3</text>
<text x="273.2" y="79.6">1</text>
<text x="289.2" y="126.3">7</text>
<text x="57.4" y="154.1">3</text>
<text x="279.6" y="153.1">3</text>
<text x="48.1" y="164.7">1</text>
<text x="279.4" y="165.2">1</text>
<text x="69.9" y="206.8">9</text>
<text x="189.6" y="212.5">10</text>
<text x="271.9" y="223.7">8</text>
<text x="66.9" y="240.1">5</text>
<text x="137.6" y="245.3">6</text>
<text x="204.7" y="254.1">4</text>
</g>
<text font-size="3.1" x="352.4" y="275.2">PED-AUT-06-EP02-ENS01</text>
<g font-size="2.4">
<text x="271.2" y="259.7">SCALE:</text>
<text x="350.6" y="260.8">DRAWN: Sergio Torremocha</text>
<text x="391.2" y="260.6">08/10/2015</text>
<text x="350.6" y="267">CHECKED:</text>
<text x="350.6" y="271.4">DWG NO:</text>
<text x="351.6" y="279.3">REV</text>
<text x="372" y="279.4">SIZE</text>
<text x="391" y="279.6">SHEET</text>
<text x="358.7" y="284.1">1</text>
<text x="377.9" y="283.8">A3</text>
<text x="398.3" y="283.8">3 /3</text>
</g>
</svg>
